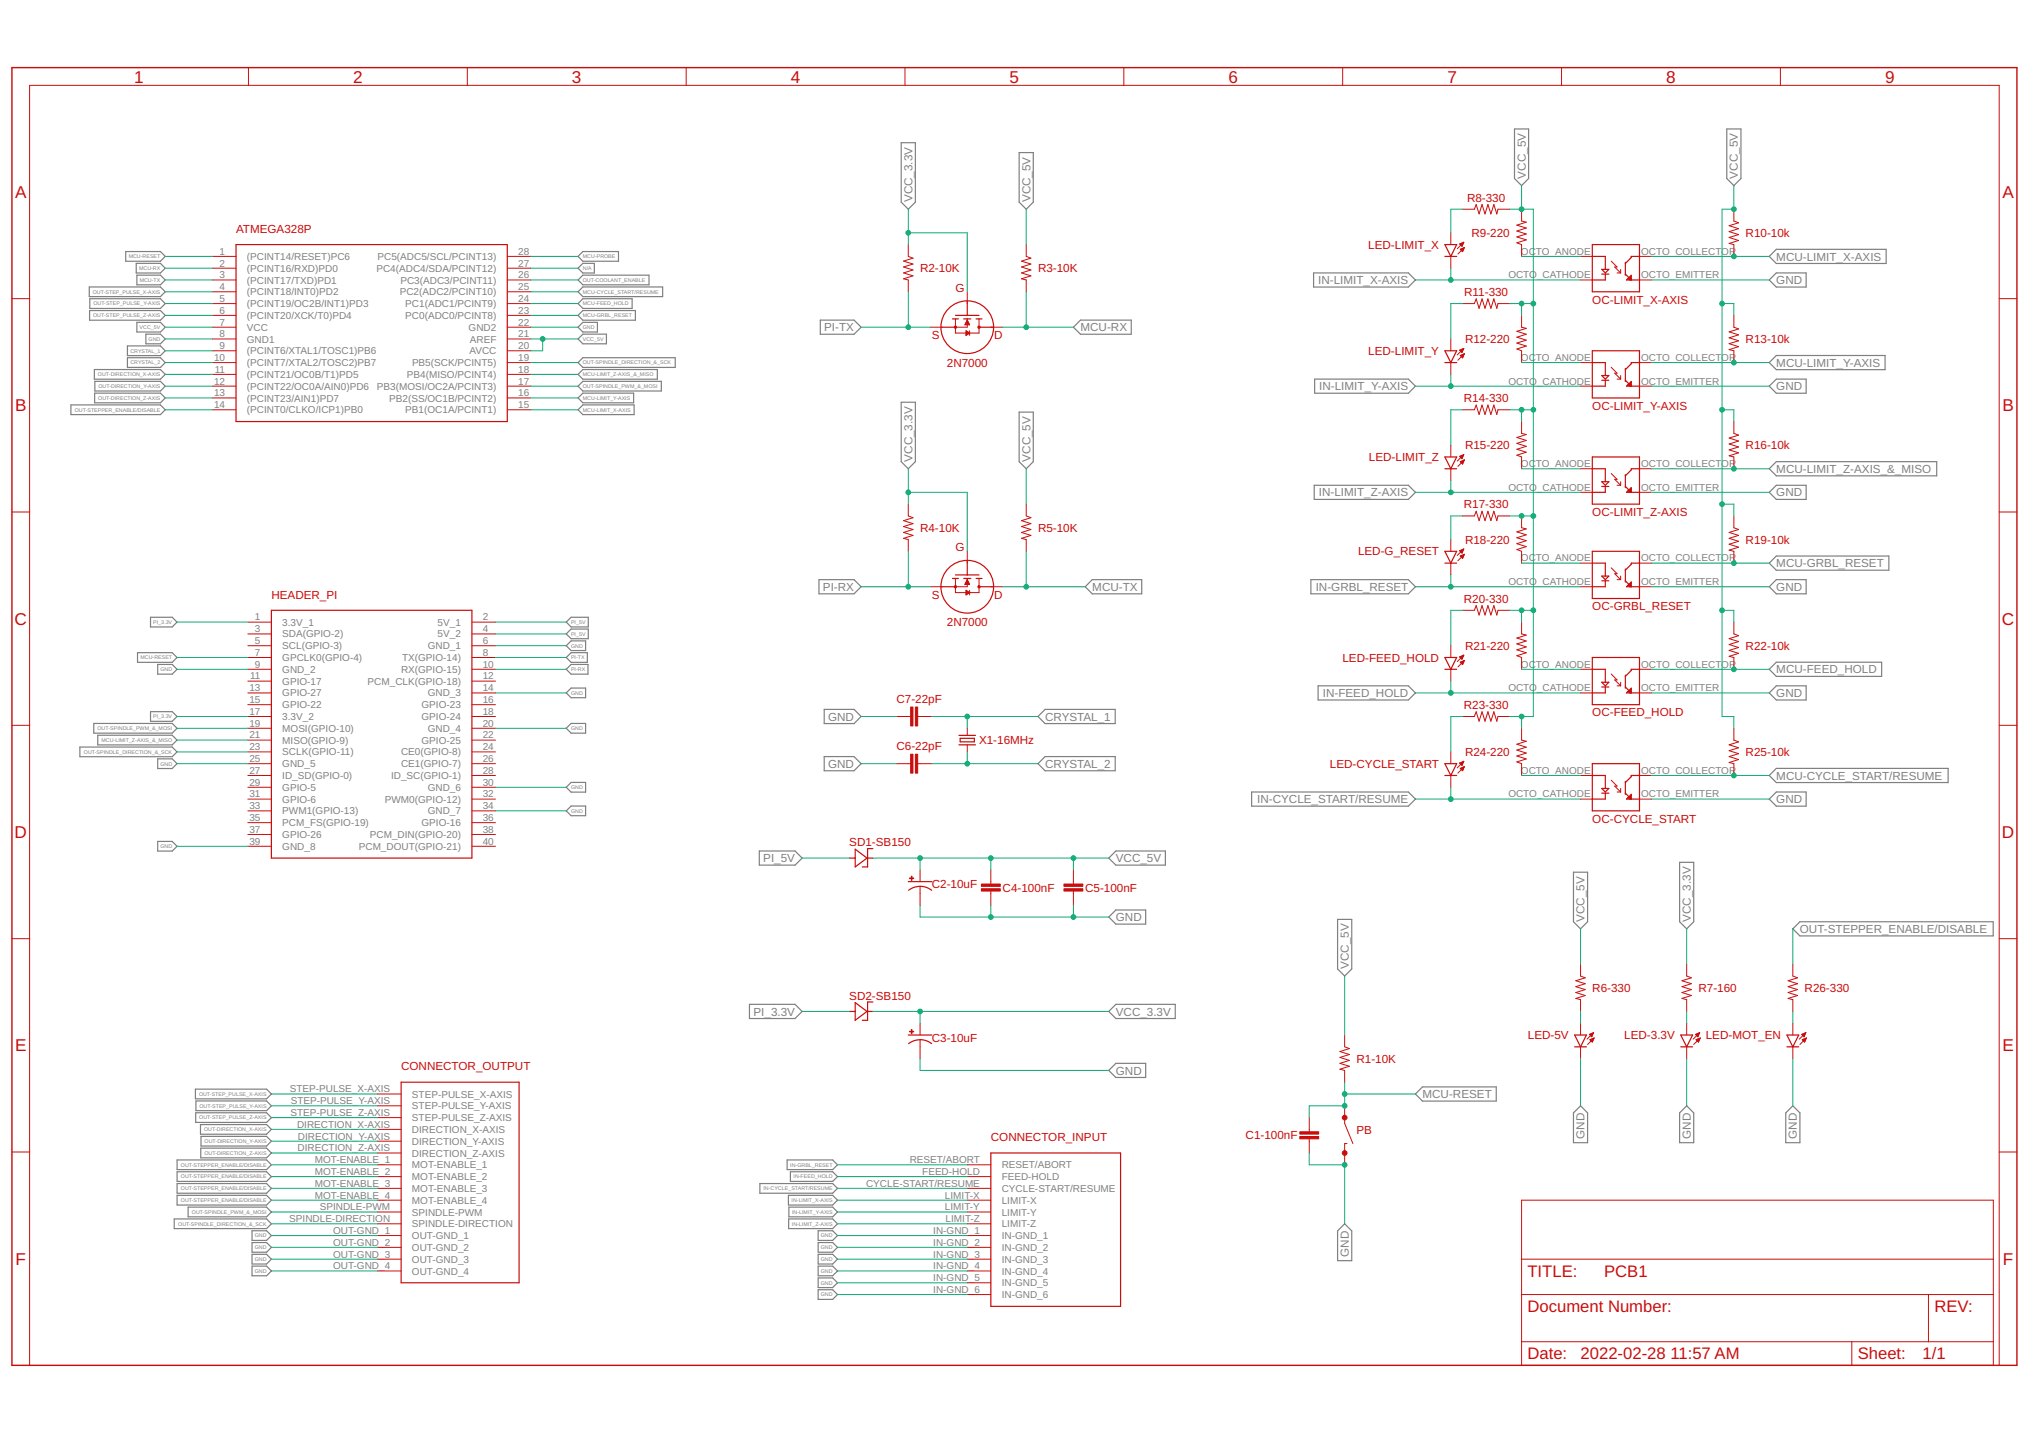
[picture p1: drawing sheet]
<svg xmlns="http://www.w3.org/2000/svg" width="1000mm" height="707mm" viewBox="0 0 1000 707" stroke-linecap="round" stroke-linejoin="round" font-family="sans-serif">
<g fill="none" stroke="#808080" stroke-width=".59">
<path d="M444 70h7v30l-3 3-4-3zM503 75h7v25l-4 3-3-3zM747 64h7v24l-4 4-3-4zM852 64h7v24l-4 4-3-4zM62 124h17l2 2-2 3h-17zM67 130h12l2 2-2 3h-12zM68 136h11l2 2-2 2h-11zM287 130h6v5h-6l-2-3zM287 124h18v5h-18l-2-3zM287 136h33v4h-33l-2-2zM648 135h47l3 3-3 4h-47zM873 138l3-3h15v7h-15z"/>
<path d="M873 126l3-3h54v7h-54zM44 141h35l2 3-2 2h-35zM44 153h35l2 2-2 3h-35zM44 147h35l2 3-2 2h-35zM68 159h11l2 2-2 3h-11zM287 159h8v5h-8l-2-3zM287 141h40v5h-40l-2-2zM287 147h25v5h-25l-2-2zM287 153h26v5h-26l-2-3zM405 158h16l4 3-4 4h-16zM63 171h16l2 2-2 2h-16zM63 176h16l2 3-2 2h-16z"/>
<path d="M72 165h7l2 2-2 3h-7zM287 165h12v5h-12l-2-3zM287 176h46v5h-46l-2-2zM529 161l4-3h25v7h-25zM873 179l3-4h54v7h-54zM35 200h44l2 2-2 2h-44zM47 182h32l2 3-2 2h-32zM47 194h32l2 2-2 3h-32zM47 188h32l2 2-2 3h-32zM287 182h37v5h-37l-2-2zM287 194h25v5h-25l-2-3zM287 188h39v5h-39l-2-3z"/>
<path d="M287 200h26v4h-26l-2-2zM444 198h7v30l-3 3-4-3zM648 187h47l3 3-3 4h-47zM873 190l3-3h15v7h-15zM503 203h7v25l-4 3-3-3zM648 239h47l3 4-3 3h-47zM873 231l3-3h79v7h-79zM873 243l3-4h15v7h-15zM873 278l3-4h56v7h-56zM404 286h17l4 3-4 4h-17zM539 286h24v7h-24l-4-4zM646 286h49l3 3-3 4h-49z"/>
<path d="M873 289l3-3h15v7h-15zM74 304h11l2 3-2 2h-11zM279 318l3-2h7v5h-7zM279 307l3-3h8v5h-8zM279 313l3-3h8v5h-8zM68 322h17l2 2-2 3h-17zM78 328h7l2 2-2 2h-7zM279 330l3-2h8v4h-8zM279 324l3-2h8v5h-8zM650 338h45l3 4-3 3h-45zM873 330l3-4h52v7h-52zM46 357h39l2 2-2 2h-39z"/>
<path d="M74 351h11l2 2-2 3h-11zM279 342l3-3h7v5h-7zM279 359l3-2h7v4h-7zM406 350h15l4 3-4 4h-15zM512 353l3-3h35v7h-35zM873 342l3-4h15v7h-15zM39 368h46l2 3-2 2h-46zM48 362h37l2 3-2 2h-37zM78 374h7l2 2-2 3h-7zM406 373h15l4 3-4 4h-15zM512 376l3-3h35v7h-35zM279 400l3-3h7v5h-7z"/>
<path d="M279 388l3-2h7v5h-7zM617 390h78l3 4-3 3h-78zM873 394l3-4h15v7h-15zM873 382l3-3h85v7h-85zM78 415h7l2 2-2 3h-7zM374 420h18l4 3-4 4h-18zM550 420h25v7h-25l-3-4zM776 430h7v24l-4 4-3-4zM828 425h7v29l-3 4-4-4zM547 452l3-3h15v7h-15zM660 453h7v25l-4 3-3-3zM884 458l4-4h95v7h-95z"/>
<path d="M370 495h22l4 4-4 3h-22zM547 499l3-4h30v7h-30zM96 537h35l3 2-3 3h-35zM547 528l3-4h15v7h-15zM702 536h36v7h-36l-4-4zM97 549h34l3 2-3 2h-34zM97 543h34l3 2-3 3h-34zM99 554h32l3 3-3 2h-32zM779 545l4 4v14h-7v-14zM828 549l4-4 3 4v14h-7zM881 549l3-4 4 4v14h-7zM87 572h44l3 2-3 3h-44z"/>
<path d="M87 578h44l3 2-3 2h-44zM99 566h32l3 2-3 3h-32zM99 560h32l3 3-3 2h-32zM388 572h23l2 2-2 3h-23zM390 578h21l2 2-2 2h-21zM87 589h44l3 3-3 2h-44zM87 584h44l3 2-3 2h-44zM93 595h38l3 3-3 2h-38zM375 584h36l2 2-2 2h-36zM389 589h22l2 3-2 2h-22zM389 595h22l2 3-2 2h-22zM86 601h45l3 2-3 3h-45z"/>
<path d="M124 607h7l3 2-3 3h-7zM124 613h7l3 2-3 2h-7zM124 618h7l3 3-3 2h-7zM389 601h22l2 2-2 3h-22zM403 607h8l2 2-2 3h-8zM403 613h8l2 2-2 2h-8zM403 618h8l2 3-2 2h-8zM660 607l3-4 4 4v15h-7zM124 624h7l3 3-3 2h-7zM403 624h8l2 3-2 2h-8zM403 630h8l2 2-2 3h-8zM403 636h8l2 2-2 3h-8z"/>
</g>
<path d="M6 33h989v640h-989z" fill="none" stroke="#c90d0c" stroke-width=".7"/>
<g fill="none" stroke="#c90d0c" stroke-width=".49">
<path d="M123 33v9M230 33v9M338 33v9M446 33v9M554 33v9M662 33v9M770 33v9M878 33v9M715 115v6M721 120h1M721 103h6l1-2 1 4 2-4 1 4 2-4 1 4 2-4 1 4 1-2h6M722 120h.1"/>
<path d="M722 119l-3 4M750 103v6l3 1-5 1 5 1-5 2 5 1-5 2 5 1-5 2 2 1v5M855 103v6l2 1-4 1 4 2-4 1 4 2-4 1 4 2-4 1 2 1v5M105 126h11M105 132h11M105 138h11M250 126h12M250 132h12M250 138h12M448 121v5l2 1-4 2 4 1-4 2 4 1-4 2 4 1-4 1 2 1v6M506 121v5l2 1-4 2 4 1-4 2 4 1-4 2 4 1-4 1 2 1v6M715 126v6"/>
<path d="M720 120l2-1-1 2zM720 120h2M720 121h1M720 123l1 1M720 123h2M721 123h1M721 121h.1M721 124h.1M721 122h1M722 122h.1M722 122l-3 3M722 122l-1 2"/>
<path d="M722 122l-2 1M779 126h6M779 138h6M795 129l2 3h-1l3 3M797 135h2M799 133v2M809 126h5M809 138h5M6 147h9M105 144h11M105 150h11M105 155h11"/>
<path d="M250 144h12M250 150h12M250 155h12M471 157v7h12v-7M476 160h2M476 159h2M477 159h.1M477 158h.1M477 157v4h-6M477 144v6M477 158l1 2h-2zM721 150h6l1-3 1 5 2-5 1 5 2-5 1 5 2-5 1 5 1-2h6"/>
<path d="M750 155v6l3 1-5 1 5 2-5 1 5 2-5 1 5 2-5 1 2 1v6M855 155v6l2 1-4 2 4 1-4 2 4 1-4 1 4 2-4 1 2 1v6M986 147h9M105 161h11M105 167h11M105 173h11M105 179h11M250 161h12M250 167h12M250 173h12M250 179h12M459 161h6"/>
<path d="M476 163l2 1-2 1zM476 165h1M476 165h2M476 164h2M476 164h1M476 163h1M478 163v2M489 161h5M715 167v6M715 179v6M720 173l2-1-1 2zM720 173h2"/>
<path d="M720 173h1M720 175h2M721 175h1M721 176h1M721 174h.1M721 172h1M721 176h.1M722 172h.1M722 172l-3 3M722 174h.1M722 174l-3 4M722 174l-1 2"/>
<path d="M722 174l-2 1 1 1M779 179h6M809 179h5M105 185h11M105 190h11M105 196h11M250 185h12M250 190h12M250 196h12M779 190h6M795 181l2 3h-1l3 3M797 187h2"/>
<path d="M799 185v2M809 190h5M105 202h11M250 202h12M715 219v6M721 202h6l1-2 1 4 2-4 1 4 2-4 1 4 2-4 1 4 1-2h6M750 208v6h3l-5 2 5 1-5 2 5 1-5 1 5 2-5 1 2 1v6M855 208v6l2 1-4 1 4 1-4 2 4 1-4 2 4 1-4 2h2v6M715 231v6M720 225l2-1-1 2zM720 225h1M720 225h2"/>
<path d="M720 228h2M720 226h1M721 227h1M721 228h1M721 226h.1M721 225h1M721 228h.1M721 229h.1M722 224h.1M722 224l-3 3M722 227h.1M722 227l-3 3"/>
<path d="M722 227l-1 2M722 227l-2 1 1 1M779 231h6M795 233l2 3h-1l3 3M797 239h2M799 237v2M809 231h5M6 252h9M448 249v5l2 1-4 2 4 1-4 2 4 1-4 2 4 1-4 1 2 1v6M506 249v5l2 1-4 2 4 1-4 2 4 1-4 2 4 1-4 1 2 1v6M721 254h6l1-2 1 5 2-5 1 5 2-5 1 5 2-5 1 5 1-3h6M750 254v6l3 1-5 1 5 2-5 1 5 2-5 1 5 1-5 2 2 1v6"/>
<path d="M779 243h6M809 243h5M855 254v6l2 1-4 2 4 1-4 1 4 2-4 1 4 2-4 1 2 1v6M986 252h9M477 272v6M715 266v6M715 278v5M720 272h1M720 274l2-1-1 2zM720 274h2M721 271h1M721 275h1"/>
<path d="M721 272h.1M721 275h.1M721 274h1M722 273h.1M722 271l-3 3M722 271l-1 2-1-1M722 271l-2 1M722 273l-3 3M779 278h6M795 280l2 3h-1l3 3M809 278h5M459 289h6"/>
<path d="M471 285v7h12v-7M476 288h2M476 287h2M476 291l2 1-2 1zM476 293h1M476 292h2M476 292h1M476 291h1M477 287h.1M477 286h.1M477 285v4h-6M477 286l1 2h-2z"/>
<path d="M478 291v2M489 289h5M779 289h6M797 286h2M799 284v2M809 289h5M122 307h12M122 313h12M122 318h12M233 307h11M233 313h11M233 318h11"/>
<path d="M715 318v6M721 301h6l1-2 1 4 2-4 1 4 2-4 1 4 2-4 1 4 1-2h6M750 307v6h3l-5 2 5 1-5 1 5 2-5 1 5 2-5 1 2 1v6M855 307v6h2l-4 2 4 1-4 2 4 1-4 2 4 1-4 2h2v6M122 330h12M122 324h12M122 336h12M233 330h11M233 324h11M233 336h11M715 330v6M720 324h1"/>
<path d="M720 326h2l-1 2zM720 326h2M720 327h2M720 325h1M721 324h1M721 327h1M721 325h.1M721 327h.1M721 326h1M721 323h1M722 326h.1M722 323l-3 3"/>
<path d="M722 323l-1 2-1-1M722 323l-2 1M722 326l-3 3M779 330h6M795 332l2 3h-1l3 3M797 338h2M799 336v2M809 330h5M6 358h9M122 353h12M122 342h12M122 347h12"/>
<path d="M122 359h12M233 353h11M233 342h11M233 347h11M233 359h11M442 353h7M453 353h7M477 359v4M721 353h6l1-2 1 5 2-5 1 5 2-5 1 5 2-5 1 5 1-3h6M750 359v6h3l-5 2 5 1-5 2 5 1-5 2 5 1-5 2h2v6M779 342h6M809 342h5"/>
<path d="M855 359v6l2 1-4 1 4 2-4 1 4 2-4 1 4 1-4 2h2v6M986 358h9M122 376h12M122 365h12M122 371h12M233 376h11M233 365h11M233 371h11M442 376h7M453 376h7M477 367v4M715 371v5"/>
<path d="M720 376h2M720 379l2-1-1 2zM720 377h1M720 379h2M721 376h1M721 379h1M721 377h.1M721 380h.1M721 378h1M722 378h.1M722 375l-3 4M722 375l-1 2-1-1"/>
<path d="M722 375l-2 1M722 378l-3 3M122 382h12M122 394h12M122 388h12M122 400h12M233 382h11M233 394h11M233 388h11M233 400h11M715 382v6M779 382h6"/>
<path d="M779 394h6M795 385l2 3h-1l3 2M797 390h2M799 389v1M809 382h5M809 394h5M122 406h12M122 411h12M122 417h12M233 406h11M233 411h11M233 417h11"/>
<path d="M454 429v6M454 437v9M489 429v7M489 439v7M529 429v7M529 439v7M6 463h9M779 475v6l3 1-5 2 5 1-5 1 5 2-5 1 5 2-5 1 2 1v6M832 475v6l2 1-5 2 5 1-5 1 5 2-5 1 5 2-5 1 3 1v6M884 475v6l2 1-4 2 4 1-4 1 4 2-4 1 4 2-4 1 2 1v6M986 463h9M454 504v6"/>
<path d="M454 513v9M663 510v6l2 1-4 1 4 2-4 1 4 2-4 1 4 2-4 1 2 1v6M779 504v6M779 516v6M784 510l2-1-1 2zM784 510h1M784 513l2-1-1 2zM784 513h2M784 510h2M785 511h.1M785 513h.1M785 512h1"/>
<path d="M785 514h.1M785 509h1M786 512h.1M786 509h.1M786 509l-3 3M786 512l-3 3M832 504v6M832 516v6M836 510h2M836 513h2M837 510h1M837 513h1"/>
<path d="M837 511h1M837 512h1M837 511h.1M837 514h1M837 509h1M838 512h.1M838 509h.1M838 509l-3 3M838 509l-1 2-1-1M838 509l-2 1M838 512l-3 3M838 512v2l-2-1"/>
<path d="M838 512l-2 1M884 504v6M884 516v6M889 510h1M889 513h1M889 511h1M890 512h1M890 511h.1M890 514h.1M890 509h.1M891 509h.1M891 509l-4 3"/>
<path d="M891 509l-1 2-1-1M891 509l-2 1M891 512l-3 3M891 512l-1 2-1-1M891 512l-2 1M186 539h12M186 545h12M186 551h12M186 557h12M646 551v7M663 545v9l4 10M6 568h9"/>
<path d="M186 574h12M186 563h12M186 568h12M477 574h12M646 561v7M664 564h-1v10M986 568h9M186 592h12M186 580h12M186 586h12M186 598h12M477 592h12"/>
<path d="M477 580h12M477 586h12M477 598h12M750 592h233v81h-233zM186 609h12M186 615h12M186 603h12M477 609h12M477 615h12M477 603h12M186 621h12M186 627h12"/>
<path d="M477 638h12M477 621h12M477 627h12M477 632h12M750 638h233M750 621h233M951 638v23M15 673v-631h971v631M750 661h233M913 661v12"/>
</g>
<g fill="none" stroke="#c90d0c" stroke-width=".59">
<path d="M116 121h134v87h-134zM713 121h5l-3 5zM713 126h5M785 121h24v23h-24zM785 126h7v7M790 133h3l-1 2zM790 135h3M792 135v3h-7M802 135l2 3v-2l-1 1M802 129v7M803 137l-1 1h7M803 137h.1"/>
<path d="M803 137l1 1v-1M804 136l-1 1M809 126h-5l-2 4M470 157h3M471 155h12M475 157h4M477 149v6M481 157h3M464 161h7M483 161h7M713 179h5M713 173h5l-3 6z"/>
<path d="M785 179h7v6M785 173h24v23h-24zM809 179h-5l-2 3M790 185h3l-1 2zM790 187h3M792 187v3h-7M802 187l2 3v-2l-1 2M802 182v6M803 190h-1h7M803 190h.1M803 190h1v-1v1M804 189l-1 1"/>
<path d="M713 231h5M713 225h5l-3 6zM785 231h7v6M785 225h24v24h-24zM790 237h3l-1 2zM790 240h3M792 240v3h-7M802 240l2 3v-3l-1 2M802 234v6M809 231h-5l-2 4M803 242l-1 1h7M803 242h.1"/>
<path d="M803 242l1 1v-1M804 241l-1 1M477 276v7M713 278h5M713 272h5l-3 6zM785 278h7v6M785 272h24v23h-24zM809 278h-5l-2 3M464 289h7M470 285h3M471 283h12M475 285h4"/>
<path d="M481 285h3M483 289h7M790 284h3l-1 2zM790 286h3M792 286v3h-7M802 286l2 3v-2l-2 2h7M802 281v6M803 289h.1M804 288v1h-1M804 288v1M804 288l-1 1M804 288h.1"/>
<path d="M134 301h99v122h-99zM713 330h5M713 324h5l-3 6zM785 330h7v6M785 324h24v23h-24zM790 336h3l-1 2zM790 339h3M792 339v3h-7M802 339l2 3v-3l-2 3h7M802 333v6M804 340h.1M809 330h-5l-2 3"/>
<path d="M803 341h.1M804 340v2l-1-1M804 340v1M804 340l-1 1M473 367h8M473 363h8M474 364h7v2h-7zM713 376h5l-3 6zM785 376h24v24h-24zM713 382h5M785 382h7v7M790 389h3l-1 1z"/>
<path d="M790 391h3M792 391v3h-7M802 391l2 3v-2l-2 2h7M802 385v7M803 393h.1M804 393v1l-1-1M804 393h.1M804 393h-1M804 392v1M809 382h-5l-2 4M422 419l6 4-6 4zM430 418h-2v9h-3"/>
<path d="M419 423h3M428 423h2M448 435h12M448 439a9 9 0 0 1 11 0M419 499h3M422 494l6 5-6 4zM428 499h2M430 494h-2v9h-3M448 510h12M448 514a9 9 0 0 1 11 1M777 510h5l-3 6zM777 516h5"/>
<path d="M829 510h6l-3 6zM829 516h6M881 510h6l-3 6zM881 516h6M198 534h58v98h-58zM489 568h64v76h-64z"/>
<circle cx="477" cy="161" r="13"/>
<circle cx="477" cy="289" r="13"/>
</g>
<g fill="#c90d0c" stroke="#c90d0c" stroke-width=".49">
<path d="M449 433h2z"/>
<path d="M449 432l1 2z"/>
<path d="M449 508l2 1z"/>
<path d="M449 508l1 2z"/>
<path d="M484 438h9v1h-9z"/>
<path d="M484 436h9v1h-9z"/>
<path d="M525 438h9v1h-9z"/>
<path d="M525 436h9v1h-9z"/>
<path d="M451 349h2v9h-2z"/>
<path d="M449 349h1v9h-1z"/>
<path d="M451 372h2v9h-2z"/>
<path d="M449 372h1v9h-1z"/>
<path d="M641 560h9v1h-9z"/>
<path d="M641 558h9v1h-9z"/>
</g>
<g fill="#c90d0c" stroke="#c90d0c" stroke-width=".49">
<circle cx="471" cy="161" r=".6"/>
<circle cx="483" cy="161" r=".6"/>
<circle cx="471" cy="289" r=".6"/>
<circle cx="483" cy="289" r=".6"/>
<circle cx="663" cy="551" r="1.2"/>
<circle cx="663" cy="568" r="1.2"/>
</g>
<g fill="none" stroke="#0dab76" stroke-width=".49">
<path d="M750 92v11M855 92v11h-6v250h6v6M448 115h29v29M448 103v18M506 103v18M721 103h-6v12M745 103h11v250h-11M81 138h24M81 126h24M81 132h24M262 138h23M262 126h23"/>
<path d="M262 132h23M698 138h81M715 132v6M750 126h29M814 138h59M814 126h59M81 144h24M81 150h24M81 155h24M262 144h23M262 150h23M262 155h23"/>
<path d="M448 144v17M506 144v17M721 150h-6v17M745 150h11M750 150v5M849 150h6v5M81 161h24M81 167h24M81 173h24M81 179h24M262 161h23M262 167h23"/>
<path d="M262 179h23M268 167v6h-6M425 161h34M494 161h35M750 179h29M814 179h59M81 190h24M81 185h24M81 196h24M262 190h23M262 185h23M262 196h23"/>
<path d="M698 190h81M715 185v5M814 190h59M81 202h24M262 202h23M721 202h-6v17M745 202h11M750 202v6M849 202h6v6M448 231v18M506 231v18M715 237v6"/>
<path d="M750 231h29M814 231h59M448 243h29v29M698 243h81M721 254h-6v12M745 254h11M814 243h59M849 249h6v5M448 272v17M506 272v17M750 278h29M814 278h59"/>
<path d="M425 289h34M494 289h41M698 289h81M715 283v6M814 289h59M87 307h35M244 318h35M244 307h35M244 313h35M721 301h-6v17M745 301h11M750 301v6"/>
<path d="M849 301h6v6M87 330h35M87 324h35M244 330h35M244 324h35M715 336v6M750 330h29M814 330h59M87 353h35M87 359h35M244 342h35M244 359h35"/>
<path d="M425 353h17M460 353h52M477 353v6M698 342h81M721 353h-6v18M750 353v6M814 342h59M87 376h35M87 365h35M87 371h35M425 376h17M460 376h52"/>
<path d="M477 371v5M244 388h35M244 400h35M698 394h81M715 388v6M750 382h29M814 394h59M814 382h59M87 417h35M396 423h23M430 423h117M454 423v6"/>
<path d="M489 423v6M529 423v6M454 446v6h93M489 446v6M529 446v6M779 458v17M832 458v17M884 458v17M396 499h23M430 499h117M454 499v5M663 481v29"/>
<path d="M779 499v5M832 499v5M884 499v5M134 539h52M454 522v6h93M663 534v11h-17v6M663 539h35M779 522v23M832 522v23M884 522v23M134 545h52M134 551h52"/>
<path d="M134 557h52M134 574h52M134 563h52M134 568h52M413 574h64M646 568v6h17v29M134 598h52M134 592h52M134 586h52M134 580h52M413 598h64M413 592h64"/>
<path d="M413 586h64M413 580h64M134 609h52M134 615h52M134 603h52M413 609h64M413 615h64M413 603h64M134 621h52M134 627h52M413 621h64M413 627h64"/>
<path d="M413 632h64M413 638h64"/>
</g>
<g fill="#0dab76" stroke="#0dab76" stroke-width=".49">
<circle cx="489" cy="452" r="1.2"/>
<circle cx="529" cy="452" r="1.2"/>
<circle cx="663" cy="574" r="1.2"/>
<circle cx="663" cy="539" r="1.2"/>
<circle cx="663" cy="545" r="1.2"/>
<circle cx="477" cy="353" r="1.2"/>
<circle cx="477" cy="376" r="1.2"/>
<circle cx="506" cy="161" r="1.2"/>
<circle cx="506" cy="289" r="1.2"/>
<circle cx="268" cy="167" r="1.2"/>
<circle cx="489" cy="423" r="1.2"/>
<circle cx="454" cy="423" r="1.2"/>
<circle cx="529" cy="423" r="1.2"/>
<circle cx="855" cy="103" r="1.2"/>
<circle cx="849" cy="150" r="1.2"/>
<circle cx="849" cy="202" r="1.2"/>
<circle cx="849" cy="249" r="1.2"/>
<circle cx="849" cy="301" r="1.2"/>
<circle cx="750" cy="103" r="1.2"/>
<circle cx="756" cy="150" r="1.2"/>
<circle cx="756" cy="202" r="1.2"/>
<circle cx="756" cy="254" r="1.2"/>
<circle cx="756" cy="301" r="1.2"/>
<circle cx="750" cy="150" r="1.2"/>
<circle cx="750" cy="202" r="1.2"/>
<circle cx="750" cy="254" r="1.2"/>
<circle cx="750" cy="301" r="1.2"/>
<circle cx="750" cy="353" r="1.2"/>
<circle cx="454" cy="499" r="1.2"/>
<circle cx="448" cy="115" r="1.2"/>
<circle cx="448" cy="243" r="1.2"/>
<circle cx="448" cy="161" r="1.2"/>
<circle cx="448" cy="289" r="1.2"/>
<circle cx="855" cy="126" r="1.2"/>
<circle cx="855" cy="179" r="1.2"/>
<circle cx="855" cy="231" r="1.2"/>
<circle cx="855" cy="278" r="1.2"/>
<circle cx="855" cy="330" r="1.2"/>
<circle cx="855" cy="382" r="1.2"/>
<circle cx="715" cy="243" r="1.2"/>
<circle cx="715" cy="190" r="1.2"/>
<circle cx="715" cy="138" r="1.2"/>
<circle cx="715" cy="394" r="1.2"/>
<circle cx="715" cy="342" r="1.2"/>
<circle cx="715" cy="289" r="1.2"/>
</g>
<g font-size="8.4" fill="#c90d0c">
<text x="66" y="41">1</text>
<text x="174" y="41">2</text>
<text x="282" y="41">3</text>
<text x="390" y="41">4</text>
<text x="498" y="41">5</text>
<text x="606" y="41">6</text>
<text x="714" y="41">7</text>
<text x="822" y="41">8</text>
<text x="930" y="41">9</text>
<text x="7" y="98">A</text>
<text x="987" y="98">A</text>
<text x="7" y="203">B</text>
<text x="987" y="203">B</text>
<text x="7" y="308">C</text>
<text x="987" y="308">C</text>
<text x="7" y="413">D</text>
<text x="987" y="413">D</text>
<text x="7" y="518">E</text>
<text x="987" y="518">E</text>
<text x="8" y="624">F</text>
<text x="988" y="624">F</text>
</g>
<g font-size="8.2" fill="#c90d0c">
<text x="753" y="630">TITLE:</text>
<text x="791" y="630">PCB1</text>
<text x="753" y="647">Document Number:</text>
<text x="954" y="647">REV:</text>
<text x="753" y="670">Date:</text>
<text x="779" y="670">2022-02-28</text>
<text x="824" y="670">11:57 AM</text>
<text x="916" y="670">Sheet:</text>
<text x="948" y="670">1/1</text>
</g>
<g font-size="5.8" fill="#808080">
<text x="752" y="88" transform="rotate(-90 752 88)">VCC_5V</text>
<text x="857" y="88" transform="rotate(-90 857 88)">VCC_5V</text>
<text x="450" y="100" transform="rotate(-90 450 100)">VCC_3.3V</text>
<text x="508" y="100" transform="rotate(-90 508 100)">VCC_5V</text>
<text x="876" y="128">MCU-LIMIT_X-AXIS</text>
<text x="650" y="140">IN-LIMIT_X-AXIS</text>
<text x="876" y="140">GND</text>
<text x="406" y="163">PI-TX</text>
<text x="533" y="163">MCU-RX</text>
<text x="876" y="181">MCU-LIMIT_Y-AXIS</text>
<text x="651" y="192">IN-LIMIT_Y-AXIS</text>
<text x="876" y="192">GND</text>
<text x="450" y="228" transform="rotate(-90 450 228)">VCC_3.3V</text>
<text x="508" y="228" transform="rotate(-90 508 228)">VCC_5V</text>
<text x="876" y="233">MCU-LIMIT_Z-AXIS_&amp;_MISO</text>
<text x="650" y="245">IN-LIMIT_Z-AXIS</text>
<text x="876" y="245">GND</text>
<text x="876" y="280">MCU-GRBL_RESET</text>
<text x="406" y="291">PI-RX</text>
<text x="539" y="291">MCU-TX</text>
<text x="649" y="291">IN-GRBL_RESET</text>
<text x="876" y="291">GND</text>
<text x="876" y="332">MCU-FEED_HOLD</text>
<text x="652" y="344">IN-FEED_HOLD</text>
<text x="876" y="344">GND</text>
<text x="408" y="355">GND</text>
<text x="515" y="355">CRYSTAL_1</text>
<text x="408" y="379">GND</text>
<text x="515" y="379">CRYSTAL_2</text>
<text x="876" y="384">MCU-CYCLE_START/RESUME</text>
<text x="620" y="396">IN-CYCLE_START/RESUME</text>
<text x="876" y="396">GND</text>
<text x="376" y="425">PI_5V</text>
<text x="550" y="425">VCC_5V</text>
<text x="550" y="454">GND</text>
<text x="781" y="454" transform="rotate(-90 781 454)">VCC_5V</text>
<text x="834" y="454" transform="rotate(-90 834 454)">VCC_3.3V</text>
<text x="888" y="460">OUT-STEPPER_ENABLE/DISABLE</text>
<text x="665" y="478" transform="rotate(-90 665 478)">VCC_5V</text>
<text x="372" y="501">PI_3.3V</text>
<text x="550" y="501">VCC_3.3V</text>
<text x="550" y="530">GND</text>
<text x="702" y="541">MCU-RESET</text>
<text x="781" y="561" transform="rotate(-90 781 561)">GND</text>
<text x="834" y="561" transform="rotate(-90 834 561)">GND</text>
<text x="886" y="561" transform="rotate(-90 886 561)">GND</text>
<text x="665" y="620" transform="rotate(-90 665 620)">GND</text>
</g>
<g font-size="5.8" fill="#c90d0c">
<text x="723" y="99">R8-330</text>
<text x="116" y="115">ATMEGA328P</text>
<text x="726" y="117">R9-220</text>
<text x="861" y="117">R10-10k</text>
<text x="675" y="123">LED-LIMIT_X</text>
<text x="454" y="134">R2-10K</text>
<text x="512" y="134">R3-10K</text>
<text x="471" y="144">G</text>
<text x="722" y="146">R11-330</text>
<text x="785" y="150">OC-LIMIT_X-AXIS</text>
<text x="460" y="167">S</text>
<text x="490" y="167">D</text>
<text x="722" y="169">R12-220</text>
<text x="861" y="169">R13-10k</text>
<text x="675" y="175">LED-LIMIT_Y</text>
<text x="467" y="181">2N7000</text>
<text x="722" y="198">R14-330</text>
<text x="785" y="202">OC-LIMIT_Y-AXIS</text>
<text x="722" y="221">R15-220</text>
<text x="861" y="221">R16-10k</text>
<text x="675" y="227">LED-LIMIT_Z</text>
<text x="722" y="251">R17-330</text>
<text x="785" y="254">OC-LIMIT_Z-AXIS</text>
<text x="454" y="262">R4-10K</text>
<text x="512" y="262">R5-10K</text>
<text x="722" y="268">R18-220</text>
<text x="861" y="268">R19-10k</text>
<text x="471" y="272">G</text>
<text x="670" y="274">LED-G_RESET</text>
<text x="134" y="295">HEADER_PI</text>
<text x="460" y="295">S</text>
<text x="490" y="295">D</text>
<text x="722" y="297">R20-330</text>
<text x="785" y="301">OC-GRBL_RESET</text>
<text x="467" y="309">2N7000</text>
<text x="722" y="320">R21-220</text>
<text x="861" y="320">R22-10k</text>
<text x="662" y="326">LED-FEED_HOLD</text>
<text x="442" y="347">C7-22pF</text>
<text x="722" y="349">R23-330</text>
<text x="785" y="353">OC-FEED_HOLD</text>
<text x="442" y="370">C6-22pF</text>
<text x="483" y="367">X1-16MHz</text>
<text x="722" y="373">R24-220</text>
<text x="861" y="373">R25-10k</text>
<text x="656" y="379">LED-CYCLE_START</text>
<text x="785" y="406">OC-CYCLE_START</text>
<text x="419" y="417">SD1-SB150</text>
<text x="460" y="438">C2-10uF</text>
<text x="494" y="440">C4-100nF</text>
<text x="535" y="440">C5-100nF</text>
<text x="785" y="489">R6-330</text>
<text x="838" y="489">R7-160</text>
<text x="890" y="489">R26-330</text>
<text x="419" y="493">SD2-SB150</text>
<text x="460" y="513">C3-10uF</text>
<text x="754" y="512">LED-5V</text>
<text x="801" y="512">LED-3.3V</text>
<text x="841" y="512">LED-MOT_EN</text>
<text x="198" y="528">CONNECTOR_OUTPUT</text>
<text x="669" y="524">R1-10K</text>
<text x="489" y="563">CONNECTOR_INPUT</text>
<text x="614" y="562">C1-100nF</text>
<text x="669" y="559">PB</text>
</g>
<g font-size="4.9" fill="#808080">
<text x="108" y="126">1</text>
<text x="256" y="126">28</text>
<text x="750" y="126">OC</text>
<text x="757" y="126">TO_ANODE</text>
<text x="809" y="126">OCTO_COLLECTOR</text>
<text x="108" y="131">2</text>
<text x="122" y="128">(PCINT14/RESET)PC6</text>
<text x="186" y="128">PC5(ADC5/SCL/PCINT13)</text>
<text x="256" y="131">27</text>
<text x="108" y="137">3</text>
<text x="122" y="134">(PCINT16/RXD)PD0</text>
<text x="186" y="134">PC4(ADC4/SDA/PCINT12)</text>
<text x="256" y="137">26</text>
<text x="744" y="137">OCTO_CATHODE</text>
<text x="809" y="137">OCTO_EMITTER</text>
<text x="108" y="143">4</text>
<text x="122" y="140">(PCINT17/TXD)PD1</text>
<text x="197" y="140">PC3(ADC3/PCINT11)</text>
<text x="256" y="143">25</text>
<text x="108" y="149">5</text>
<text x="122" y="146">(PCINT18/INT0)PD2</text>
<text x="197" y="146">PC2(ADC2/PCINT10)</text>
<text x="256" y="149">24</text>
<text x="108" y="155">6</text>
<text x="122" y="151">(PCINT19/OC2B/INT1)PD3</text>
<text x="200" y="151">PC1(ADC1/PCINT9)</text>
<text x="256" y="155">23</text>
<text x="108" y="160">7</text>
<text x="122" y="157">(PCINT20/XCK/T0)PD4</text>
<text x="200" y="157">PC0(ADC0/PCINT8)</text>
<text x="256" y="160">22</text>
<text x="108" y="166">8</text>
<text x="122" y="163">VCC</text>
<text x="231" y="163">GND2</text>
<text x="256" y="166">21</text>
<text x="108" y="172">9</text>
<text x="122" y="169">GND1</text>
<text x="232" y="169">AREF</text>
<text x="256" y="172">20</text>
<text x="106" y="178">10</text>
<text x="122" y="175">(PCINT6/XTAL1/TOSC1)PB6</text>
<text x="232" y="175">AVCC</text>
<text x="256" y="178">19</text>
<text x="750" y="178">OC</text>
<text x="757" y="178">TO_ANODE</text>
<text x="809" y="178">OCTO_COLLECTOR</text>
<text x="106" y="184">11</text>
<text x="122" y="180">(PCINT7/XTAL2/TOSC2)PB7</text>
<text x="203" y="180">PB5(SCK/PCINT5)</text>
<text x="256" y="184">18</text>
<text x="106" y="190">12</text>
<text x="122" y="186">(PCINT21/OC0B/T1)PD5</text>
<text x="201" y="186">PB4(MISO/PCINT4)</text>
<text x="256" y="190">17</text>
<text x="744" y="190">OCTO_CATHODE</text>
<text x="809" y="190">OCTO_EMITTER</text>
<text x="106" y="195">13</text>
<text x="122" y="192">(PCINT22/OC0A/AIN0)PD6</text>
<text x="122" y="198">(PCINT23/AIN1)PD7</text>
<text x="186" y="192">PB3(MOSI/OC2A/PCINT3)</text>
<text x="192" y="198">PB2(SS/OC1B/PCINT2)</text>
<text x="256" y="195">16</text>
<text x="106" y="201">14</text>
<text x="122" y="204">(PCINT0/CLKO/ICP1)PB0</text>
<text x="200" y="204">PB1(OC1A/PCINT1)</text>
<text x="256" y="201">15</text>
<text x="750" y="230">OC</text>
<text x="757" y="230">TO_ANODE</text>
<text x="809" y="230">OCTO_COLLECTOR</text>
<text x="744" y="242">OCTO_CATHODE</text>
<text x="809" y="242">OCTO_EMITTER</text>
<text x="750" y="277">OC</text>
<text x="757" y="277">TO_ANODE</text>
<text x="809" y="277">OCTO_COLLECTOR</text>
<text x="744" y="288">OCTO_CATHODE</text>
<text x="809" y="288">OCTO_EMITTER</text>
<text x="126" y="306">1</text>
<text x="238" y="306">2</text>
<text x="126" y="312">3</text>
<text x="139" y="308">3.3V_1</text>
<text x="216" y="308">5V_1</text>
<text x="238" y="312">4</text>
<text x="126" y="318">5</text>
<text x="139" y="314">SDA(GPIO-2)</text>
<text x="216" y="314">5V_2</text>
<text x="238" y="318">6</text>
<text x="126" y="323">7</text>
<text x="139" y="320">SCL(GPIO-3)</text>
<text x="211" y="320">GND_1</text>
<text x="238" y="323">8</text>
<text x="126" y="329">9</text>
<text x="139" y="326">GPCLK0(GPIO-4)</text>
<text x="198" y="326">TX(GPIO-14)</text>
<text x="238" y="329">10</text>
<text x="750" y="329">OC</text>
<text x="757" y="329">TO_ANODE</text>
<text x="809" y="329">OCTO_COLLECTOR</text>
<text x="123" y="335">11</text>
<text x="139" y="332">GND_2</text>
<text x="198" y="332">RX(GPIO-15)</text>
<text x="238" y="335">12</text>
<text x="123" y="341">13</text>
<text x="139" y="338">GPIO-17</text>
<text x="181" y="338">PCM_CLK(GPIO-18)</text>
<text x="238" y="341">14</text>
<text x="744" y="341">OCTO_CATHODE</text>
<text x="809" y="341">OCTO_EMITTER</text>
<text x="123" y="347">15</text>
<text x="139" y="343">GPIO-27</text>
<text x="211" y="343">GND_3</text>
<text x="238" y="347">16</text>
<text x="123" y="352">17</text>
<text x="139" y="349">GPIO-22</text>
<text x="208" y="349">GPIO-23</text>
<text x="238" y="352">18</text>
<text x="123" y="358">19</text>
<text x="139" y="355">3.3V_2</text>
<text x="208" y="355">GPIO-24</text>
<text x="238" y="358">20</text>
<text x="123" y="364">21</text>
<text x="139" y="361">MOSI(GPIO-10)</text>
<text x="211" y="361">GND_4</text>
<text x="238" y="364">22</text>
<text x="123" y="370">23</text>
<text x="139" y="367">MISO(GPIO-9)</text>
<text x="208" y="367">GPIO-25</text>
<text x="238" y="370">24</text>
<text x="123" y="376">25</text>
<text x="139" y="372">SCLK(GPIO-11)</text>
<text x="198" y="372">CE0(GPIO-8)</text>
<text x="238" y="376">26</text>
<text x="123" y="382">27</text>
<text x="139" y="378">GND_5</text>
<text x="198" y="378">CE1(GPIO-7)</text>
<text x="238" y="382">28</text>
<text x="750" y="382">OCTO_ANODE</text>
<text x="809" y="382">OCTO_COLLECTOR</text>
<text x="123" y="387">29</text>
<text x="139" y="384">ID_SD(GPIO-0)</text>
<text x="139" y="390">GPIO-5</text>
<text x="193" y="384">ID_SC(GPIO-1)</text>
<text x="211" y="390">GND_6</text>
<text x="238" y="387">30</text>
<text x="123" y="393">31</text>
<text x="139" y="396">GPIO-6</text>
<text x="190" y="396">PWM0(GPIO-12)</text>
<text x="238" y="393">32</text>
<text x="744" y="393">OCTO_CATHODE</text>
<text x="809" y="393">OCTO_EMITTER</text>
<text x="123" y="399">33</text>
<text x="139" y="402">PWM1(GPIO-13)</text>
<text x="211" y="402">GND_7</text>
<text x="238" y="399">34</text>
<text x="123" y="405">35</text>
<text x="139" y="407">PCM_FS(GPIO-19)</text>
<text x="208" y="407">GPIO-16</text>
<text x="238" y="405">36</text>
<text x="123" y="411">37</text>
<text x="139" y="413">GPIO-26</text>
<text x="182" y="413">PCM_DIN(GPIO-20)</text>
<text x="238" y="411">38</text>
<text x="123" y="416">39</text>
<text x="139" y="419">GND_8</text>
<text x="177" y="419">PCM_DOUT(GPIO-21)</text>
<text x="238" y="416">40</text>
<text x="143" y="539">STEP-PULSE_X-AXIS</text>
<text x="143" y="544">STEP-PULSE_Y-AXIS</text>
<text x="203" y="541">STEP-PULSE_X-AXIS</text>
<text x="143" y="550">STEP-PULSE_Z-AXIS</text>
<text x="203" y="547">STEP-PULSE_Y-AXIS</text>
<text x="146" y="556">DIRECTION_X-AXIS</text>
<text x="203" y="553">STEP-PULSE_Z-AXIS</text>
<text x="147" y="562">DIRECTION_Y-AXIS</text>
<text x="203" y="559">DIRECTION_X-AXIS</text>
<text x="147" y="568">DIRECTION_Z-AXIS</text>
<text x="203" y="564">DIRECTION_Y-AXIS</text>
<text x="155" y="573">MOT-ENABLE_1</text>
<text x="203" y="570">DIRECTION_Z-AXIS</text>
<text x="203" y="576">MOT-ENABLE_1</text>
<text x="449" y="573">RESET/ABORT</text>
<text x="494" y="576">RESET/ABORT</text>
<text x="155" y="579">MOT-ENABLE_2</text>
<text x="203" y="582">MOT-ENABLE_2</text>
<text x="455" y="579">FEED-HOLD</text>
<text x="494" y="582">FEED-HOLD</text>
<text x="155" y="585">MOT-ENABLE_3</text>
<text x="203" y="588">MOT-ENABLE_3</text>
<text x="427" y="585">CYCLE-START/RESUME</text>
<text x="494" y="588">CYCLE-START/RESUME</text>
<text x="155" y="591">MOT-ENABLE_4</text>
<text x="203" y="593">MOT-ENABLE_4</text>
<text x="466" y="591">LIMIT-X</text>
<text x="494" y="593">LIMIT-X</text>
<text x="158" y="597">SPINDLE-PWM</text>
<text x="203" y="599">SPINDLE-PWM</text>
<text x="466" y="597">LIMIT-Y</text>
<text x="494" y="599">LIMIT-Y</text>
<text x="143" y="603">SPINDLE-DIRECTION</text>
<text x="203" y="605">SPINDLE-DIRECTION</text>
<text x="466" y="603">LIMIT-Z</text>
<text x="494" y="605">LIMIT-Z</text>
<text x="164" y="608">OUT-GND_1</text>
<text x="203" y="611">OUT-GND_1</text>
<text x="460" y="608">IN-GND_1</text>
<text x="494" y="611">IN-GND_1</text>
<text x="164" y="614">OUT-GND_2</text>
<text x="203" y="617">OUT-GND_2</text>
<text x="460" y="614">IN-GND_2</text>
<text x="494" y="617">IN-GND_2</text>
<text x="164" y="620">OUT-GND_3</text>
<text x="203" y="623">OUT-GND_3</text>
<text x="460" y="620">IN-GND_3</text>
<text x="494" y="623">IN-GND_3</text>
<text x="164" y="626">OUT-GND_4</text>
<text x="203" y="628">OUT-GND_4</text>
<text x="460" y="626">IN-GND_4</text>
<text x="494" y="628">IN-GND_4</text>
<text x="460" y="632">IN-GND_5</text>
<text x="494" y="634">IN-GND_5</text>
<text x="460" y="637">IN-GND_6</text>
<text x="494" y="640">IN-GND_6</text>
</g>
<g font-size="2.6" fill="#808080">
<text x="63" y="127">MCU-RESET</text>
<text x="287" y="127">MCU-PROBE</text>
<text x="69" y="133">MCU-RX</text>
<text x="287" y="133">N/A</text>
<text x="69" y="139">MCU-TX</text>
<text x="287" y="139">OUT-COOLANT_ENABLE</text>
<text x="46" y="145">OUT-STEP_PULSE_X-AXIS</text>
<text x="287" y="145">MCU-CYCLE_START/RESUME</text>
<text x="46" y="151">OUT-STEP_PULSE_Y-AXIS</text>
<text x="287" y="151">MCU-FEED_HOLD</text>
<text x="46" y="156">OUT-STEP_PULSE_Z-AXIS</text>
<text x="287" y="156">MCU-GRBL_RESET</text>
<text x="69" y="162">VCC_5V</text>
<text x="287" y="162">GND</text>
<text x="64" y="174">CRYSTAL_1</text>
<text x="73" y="168">GND</text>
<text x="287" y="168">VCC_5V</text>
<text x="64" y="180">CRYSTAL_2</text>
<text x="287" y="180">OUT-SPINDLE_DIRECTION_&amp;_SCK</text>
<text x="48" y="185">OUT-DIRECTION_X-AXIS</text>
<text x="287" y="185">MCU-LIMIT_Z-AXIS_&amp;_MISO</text>
<text x="49" y="191">OUT-DIRECTION_Y-AXIS</text>
<text x="287" y="191">OUT-SPINDLE_PWM_&amp;_MOSI</text>
<text x="48" y="197">OUT-DIRECTION_Z-AXIS</text>
<text x="287" y="197">MCU-LIMIT_Y-AXIS</text>
<text x="37" y="203">OUT-STEPPER_ENABLE/DISABLE</text>
<text x="287" y="203">MCU-LIMIT_X-AXIS</text>
<text x="76" y="308">PI_3.3V</text>
<text x="282" y="308">PI_5V</text>
<text x="282" y="313">PI_5V</text>
<text x="282" y="319">GND</text>
<text x="69" y="325">MCU-RESET</text>
<text x="282" y="325">PI-TX</text>
<text x="79" y="331">GND</text>
<text x="282" y="331">PI-RX</text>
<text x="282" y="343">GND</text>
<text x="48" y="360">OUT-SPINDLE_PWM_&amp;_MOSI</text>
<text x="76" y="354">PI_3.3V</text>
<text x="282" y="360">GND</text>
<text x="50" y="366">MCU-LIMIT_Z-AXIS_&amp;_MISO</text>
<text x="41" y="372">OUT-SPINDLE_DIRECTION_&amp;_SCK</text>
<text x="79" y="377">GND</text>
<text x="282" y="389">GND</text>
<text x="282" y="401">GND</text>
<text x="79" y="418">GND</text>
<text x="98" y="540">OUT-STEP_PULSE_X-AXIS</text>
<text x="98" y="552">OUT-STEP_PULSE_Z-AXIS</text>
<text x="98" y="546">OUT-STEP_PULSE_Y-AXIS</text>
<text x="101" y="558">OUT-DIRECTION_X-AXIS</text>
<text x="101" y="564">OUT-DIRECTION_Y-AXIS</text>
<text x="101" y="569">OUT-DIRECTION_Z-AXIS</text>
<text x="89" y="575">OUT-STEPPER_ENABLE/DISABLE</text>
<text x="390" y="575">IN-GRBL_RESET</text>
<text x="89" y="581">OUT-STEPPER_ENABLE/DISABLE</text>
<text x="391" y="581">IN-FEED_HOLD</text>
<text x="89" y="587">OUT-STEPPER_ENABLE/DISABLE</text>
<text x="377" y="587">IN-CYCLE_START/RESUME</text>
<text x="89" y="593">OUT-STEPPER_ENABLE/DISABLE</text>
<text x="390" y="593">IN-LIMIT_X-AXIS</text>
<text x="95" y="598">OUT-SPINDLE_PWM_&amp;_MOSI</text>
<text x="391" y="598">IN-LIMIT_Y-AXIS</text>
<text x="88" y="604">OUT-SPINDLE_DIRECTION_&amp;_SCK</text>
<text x="391" y="604">IN-LIMIT_Z-AXIS</text>
<text x="126" y="610">GND</text>
<text x="405" y="610">GND</text>
<text x="126" y="616">GND</text>
<text x="405" y="616">GND</text>
<text x="126" y="622">GND</text>
<text x="405" y="622">GND</text>
<text x="126" y="628">GND</text>
<text x="405" y="628">GND</text>
<text x="405" y="633">GND</text>
<text x="405" y="639">GND</text>
</g>
</svg>
